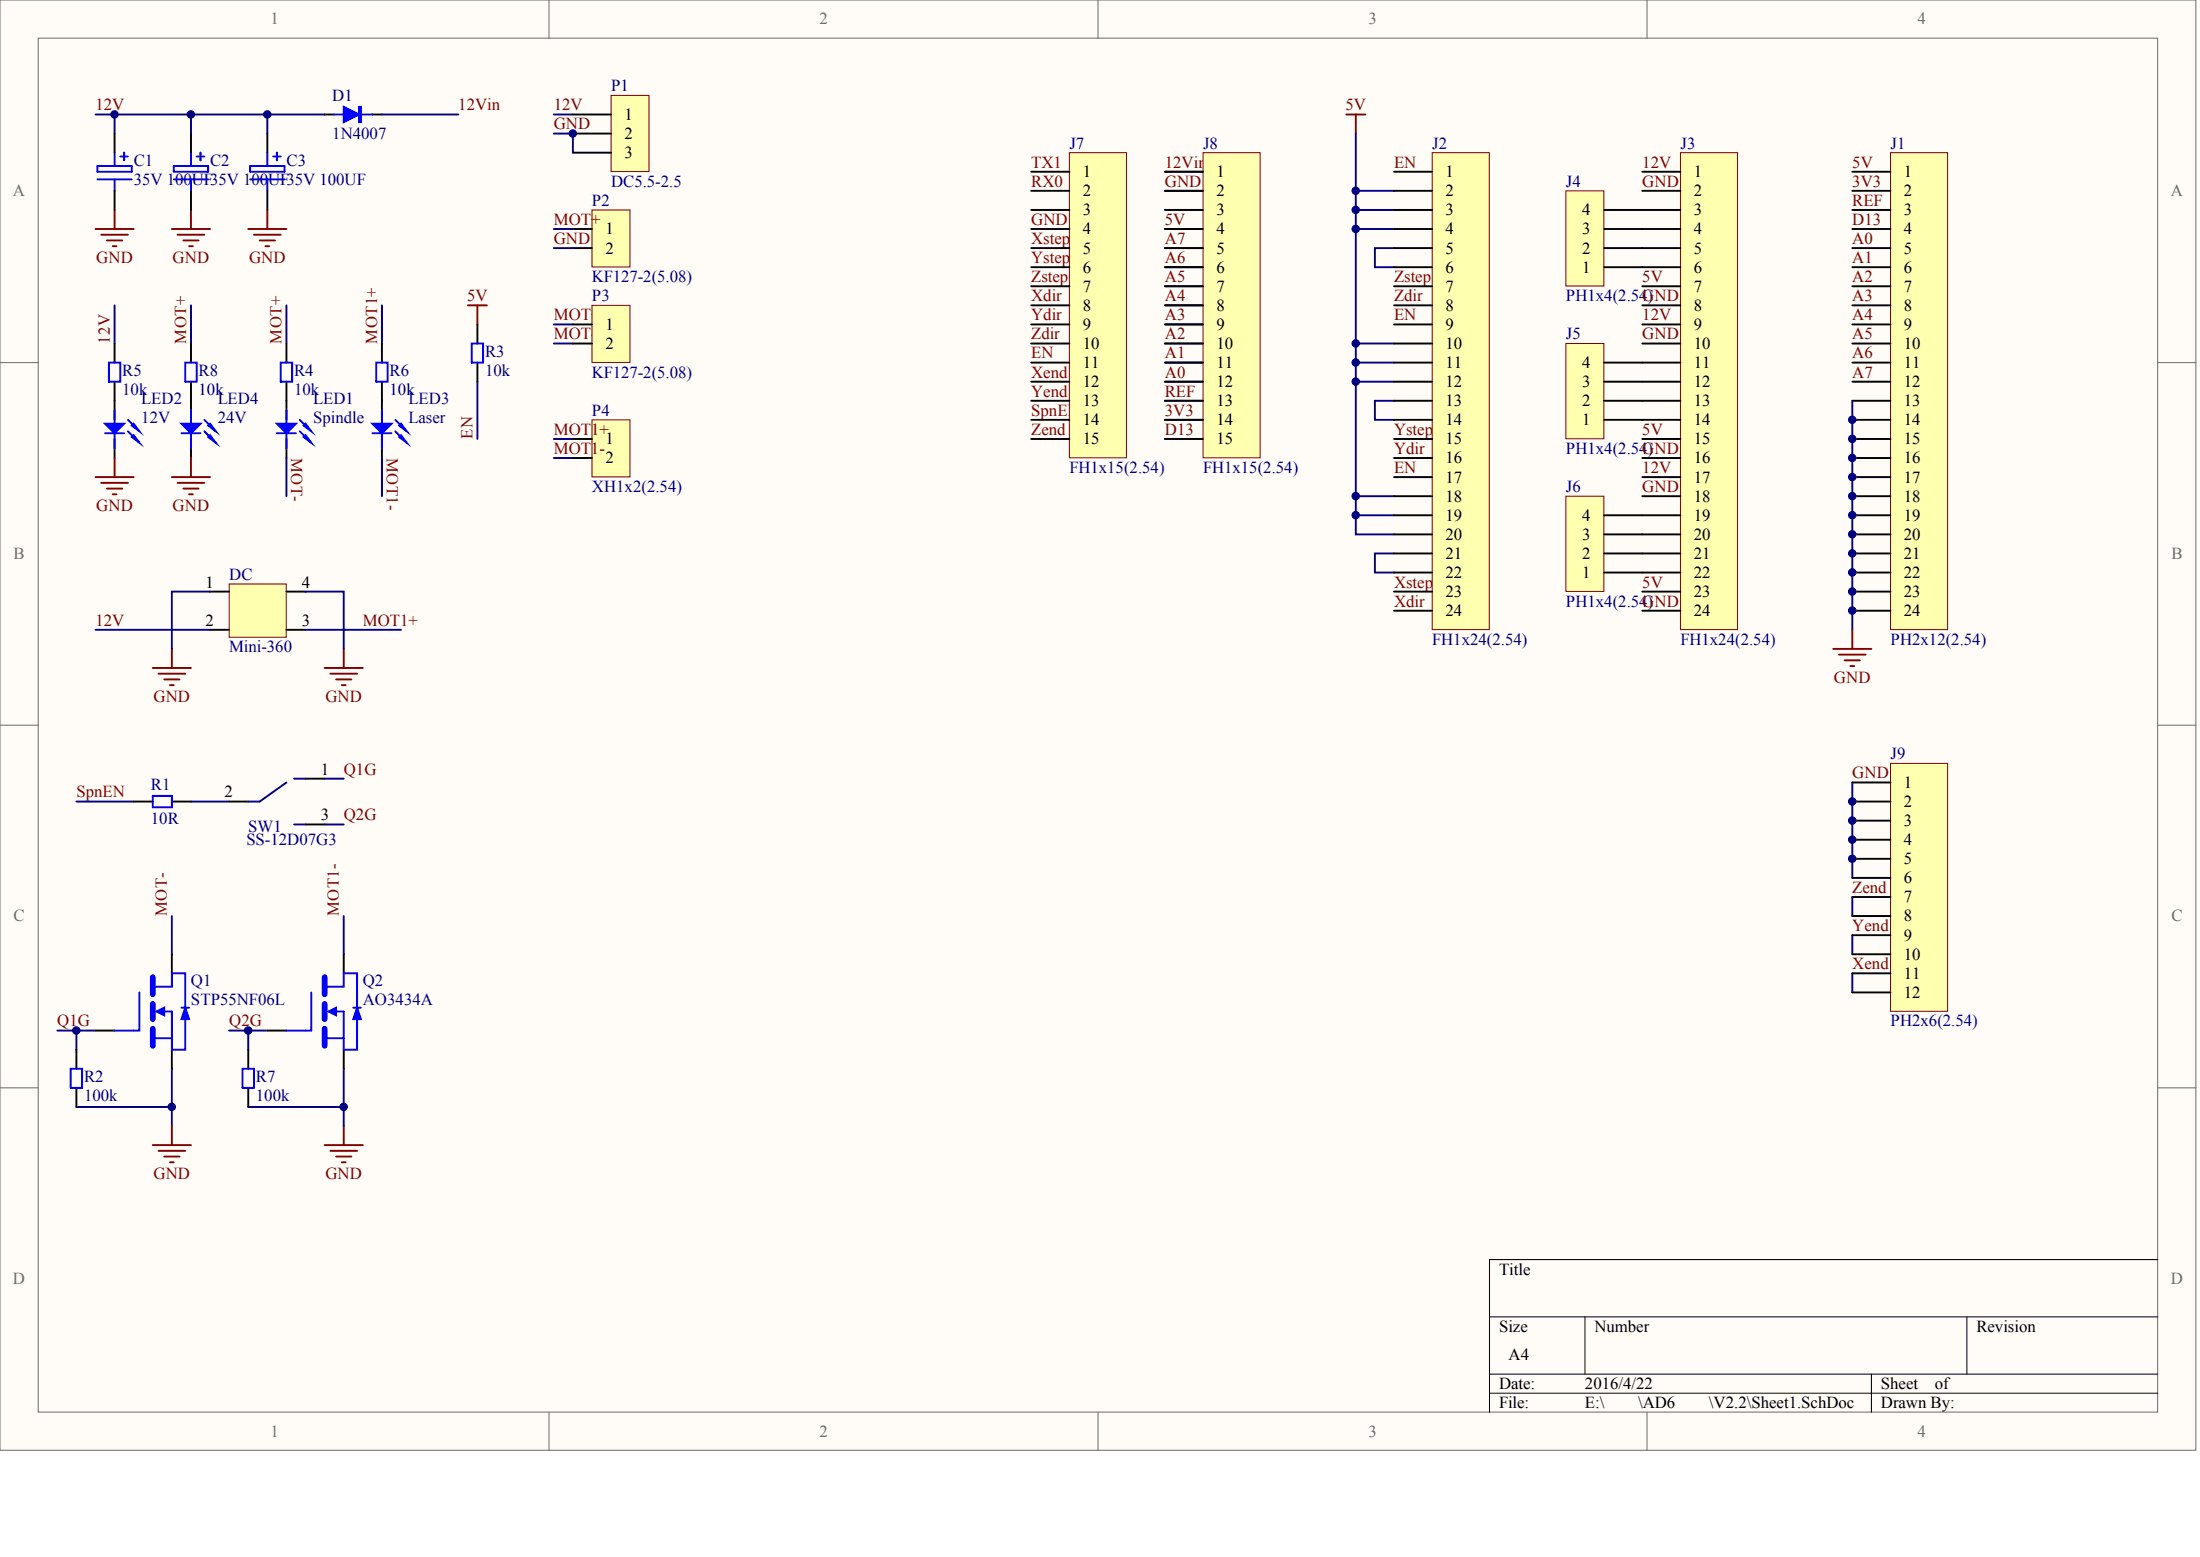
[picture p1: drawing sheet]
<svg xmlns="http://www.w3.org/2000/svg" width="840mm" height="594mm" viewBox="0 0 840 594" stroke-linecap="round" stroke-linejoin="round" font-family="sans-serif">
<g fill="#fffcf8" stroke="#696969" stroke-width=".38">
<path d="M0 0h838v553.4h-838z"/>
<path d="M14.6 14.6h808.8v524.2h-808.8z"/>
</g>
<path d="M209.5 0v14.6M419 0v14.6M628.6 0v14.6M0 138.4h14.6M823.5 138.4h14.6M0 276.7h14.6M823.5 276.7h14.6M0 415.1h14.6M823.5 415.1h14.6M209.5 538.9v14.5M419 538.9v14.5M628.6 538.9v14.5" fill="none" stroke="#696969" stroke-width=".38"/>
<path d="M823.5 480.6h-255.1v58.3M568.4 502.5h255.1M604.9 502.5v21.8M750.6 502.5v21.8M568.4 524.3h255.1M568.4 531.6h255.1M714.2 524.3v14.6" fill="none" stroke="#000" stroke-width=".38"/>
<path d="M225.9 80.1h14.5v21.8h-14.5z" fill="#ffffb0" stroke="#800000" stroke-width=".38"/>
<path d="M218.6 87.4h7.3M218.6 94.7h7.3" fill="none" stroke="#000" stroke-width=".73"/>
<path d="M597.6 72.8h14.5v36.4h-14.5z" fill="#ffffb0" stroke="#800000" stroke-width=".38"/>
<path d="M612.2 94.7h14.6M612.2 87.4h14.6M612.2 80.1h14.6M612.2 101.9h14.6" fill="none" stroke="#000" stroke-width=".73"/>
<path d="M597.6 131.1h14.5v36.3h-14.5z" fill="#ffffb0" stroke="#800000" stroke-width=".38"/>
<path d="M612.2 138.4h14.6M612.2 152.9h14.6M612.2 145.6h14.6M612.2 160.2h14.6" fill="none" stroke="#000" stroke-width=".73"/>
<path d="M597.6 189.3h14.5v36.4h-14.5z" fill="#ffffb0" stroke="#800000" stroke-width=".38"/>
<path d="M123.9 43.7h3.6M142.1 43.7h3.7M43.7 152.9v7.3M109.3 152.9v7.3M43.7 167.5v7.3M109.3 167.5v7.3M612.2 196.6h14.6M612.2 218.5h14.6M612.2 211.2h14.6M612.2 203.9h14.6" fill="none" stroke="#000" stroke-width=".73"/>
<g fill="none" stroke="#000080" stroke-width=".73">
<path d="M43.7 43.7v7.3M145.8 43.7h29.1M211.3 43.7h7.3M517.4 51v152.9h14.6M444.6 65.5h14.5M444.6 72.8h14.5M517.4 72.8h14.6M211.3 87.4h7.3M211.3 94.7h7.3M444.6 87.4h14.5M444.6 94.7h14.5M517.4 87.4h14.6"/>
<path d="M517.4 80.1h14.6M532 94.7h-7.3v7.2h7.3M43.7 116.5v14.6M109.3 116.5v14.6M444.6 101.9h14.5M444.6 109.2h14.5M444.6 116.5h14.5M211.3 123.8h7.3M211.3 131.1h7.3M444.6 123.8h14.5M444.6 131.1h14.5M444.6 138.4h14.5"/>
<path d="M517.4 131.1h14.6M517.4 138.4h14.6M182.2 145.6v21.9M444.6 145.6h14.5M444.6 152.9h14.5M517.4 145.6h14.6M532 152.9h-7.3v7.3h7.3M109.3 174.8v14.5M444.6 160.2h14.5M444.6 167.5h14.5M517.4 189.3h14.6M517.4 196.6h14.6"/>
<path d="M532 211.2h-7.3v7.3h7.3M706.9 298.6v36.4M29.2 305.8h21.8M706.9 342.3v7.2M706.9 356.8v7.3M706.9 371.4v7.3"/>
</g>
<g fill="none" stroke="#800000" stroke-width=".73">
<path d="M513.8 43.7h7.3M517.4 43.7v7.3M36.4 87.4h14.6M38.6 89.6h10.2M40.8 91.7h5.8M43 93.9h1.5M43.7 80.1v7.3M178.6 116.5h7.2M182.2 116.5v7.3M43.7 174.8v7.2M36.4 182h14.6M38.6 184.2h10.2"/>
<path d="M40.8 186.4h5.8M43 188.6h1.5"/>
</g>
<path d="M127.5 43.7h14.6M43.7 156.6v14.5M109.3 156.6v14.5M40.1 165.3h7.3M48.8 160.2l2.9 2.9M48.8 164.6l2.9 2.9M105.7 165.3h7.3M114.4 160.2l2.9 2.9M114.4 164.6l2.9 2.9" fill="none" stroke="#00f" stroke-width=".73"/>
<g fill="#00f" stroke="#00f" stroke-width=".73">
<path d="M105.7 161.7h7.3l-3.7 3.6z"/>
<path d="M115.9 162.4l.7-.7 2.2 2.9z"/>
<path d="M115.9 166.8l.7-.8 2.2 2.9z"/>
<path d="M40.1 161.7h7.3l-3.7 3.6z"/>
<path d="M50.3 162.4l.7-.7 2.2 2.9z"/>
<path d="M50.3 166.8l.7-.8 2.2 2.9z"/>
<path d="M131.2 40.8l5.8 2.9-5.8 2.9z"/>
<path d="M137 40.8h.7v5.8h-.7z" fill-rule="evenodd"/>
</g>
<path d="M225.9 116.5h14.5v21.8h-14.5z" fill="#ffffb0" stroke="#800000" stroke-width=".38"/>
<path d="M218.6 123.8h7.3M218.6 131.1h7.3" fill="none" stroke="#000" stroke-width=".73"/>
<path d="M211.3 167.5h7.3M211.3 174.8h7.3" fill="none" stroke="#000080" stroke-width=".73"/>
<path d="M225.9 160.2h14.5v21.8h-14.5z" fill="#ffffb0" stroke="#800000" stroke-width=".38"/>
<path d="M145.8 152.9v7.3M145.8 167.5v7.3M218.6 167.5h7.3M218.6 174.8h7.3" fill="none" stroke="#000" stroke-width=".73"/>
<path d="M58.3 436.9h14.6M60.5 439.1h10.2M65.6 429.6v7.3M123.9 436.9h14.6M126.1 439.1h10.2M131.2 429.6v7.3M62.7 441.3h5.8M64.9 443.5h1.4M128.3 441.3h5.8M130.5 443.5h1.4" fill="none" stroke="#800000" stroke-width=".73"/>
<path d="M145.8 116.5v14.6M145.8 174.8v14.5M72.9 305.8h14.6M65.6 349.5v14.6M131.2 349.5v14.6M21.9 393.2h14.5M87.5 393.2h14.5M65.6 407.8v21.8M131.2 407.8v21.8" fill="none" stroke="#000080" stroke-width=".73"/>
<path d="M145.8 156.6v14.5M142.1 165.3h7.3M150.9 160.2l2.9 2.9M150.9 164.6l2.9 2.9" fill="none" stroke="#00f" stroke-width=".73"/>
<g fill="#00f" stroke="#00f" stroke-width=".73">
<path d="M142.1 161.7h7.3l-3.6 3.6z"/>
<path d="M152.3 162.4l.7-.7 2.2 2.9z"/>
<path d="M152.3 166.8l.7-.8 2.2 2.9z"/>
</g>
<path d="M87.5 222.8h21.7v20.3h-21.7z" fill="#ffffb0" stroke="#800000" stroke-width=".38"/>
<g fill="none" stroke="#000" stroke-width=".73">
<path d="M43.7 51v7.3M72.9 51v7.3M102 51v7.3M43.7 72.8v7.3M72.9 72.8v7.3M102 72.8v7.3M72.9 152.9v7.3M72.9 167.5v7.3M80.2 225.7h7.3M109.3 225.7h7.3M80.2 240.3h7.3M109.3 240.3h7.3"/>
<path d="M116.6 297.1h7.3M87.5 305.8h7.2M116.6 314.6h7.3M65.6 364.1v7.3M131.2 364.1v7.3M36.4 393.2h7.3M102 393.2h7.3M65.6 400.5v7.3M131.2 400.5v7.3"/>
</g>
<g fill="none" stroke="#000080" stroke-width=".73">
<path d="M36.4 43.7h87.5M72.9 43.7v7.3M102 43.7v7.3M72.9 116.5v14.6M706.9 152.9v87.4M80.2 225.7h-14.6v21.9M116.6 225.7h14.6v21.9M36.4 240.3h43.8M116.6 240.3h36.4M109.3 298.6l-10.2 7.2M123.9 297.1h7.3M123.9 314.6h7.3"/>
<path d="M29.2 393.2v7.3M94.7 393.2v7.3M29.2 422.4h36.4M94.7 422.4h36.5"/>
</g>
<g fill="none" stroke="#800000" stroke-width=".73">
<path d="M65.6 87.4h14.6M67.8 89.6h10.2M70 91.7h5.8M72.1 93.9h1.5M72.9 80.1v7.3M94.7 87.4h14.6M96.9 89.6h10.2M99.1 91.7h5.8M101.3 93.9h1.5M102 80.1v7.3M72.9 174.8v7.2M65.6 182h14.6"/>
<path d="M67.8 184.2h10.2M70 186.4h5.8M72.1 188.6h1.5M58.3 254.9h14.6M60.5 257.1h10.2M62.7 259.2h5.8M65.6 247.6v7.3M123.9 254.9h14.6M126.1 257.1h10.2M128.3 259.2h5.8M131.2 247.6v7.3M699.6 247.6h14.6"/>
<path d="M701.8 249.8h10.2M704 252h5.8M706.2 254.1h1.4M706.9 240.3v7.3M64.9 261.4h1.4M130.5 261.4h1.4"/>
</g>
<g fill="none" stroke="#00f" stroke-width=".73">
<path d="M43.7 58.3v5M45.9 59.7h2.9M47.4 58.3v2.9M72.9 58.3v5M75.1 59.7h2.9M76.5 58.3v2.9M102 58.3v5M104.2 59.7h2.9M105.7 58.3v2.9M37.2 63.3h13.1v2.2h-13.1zM37.2 68.4h13.1M43.7 68.4v4.4"/>
<path d="M66.3 68.4h13.1M66.3 63.3h13.1v2.2h-13.1zM72.9 68.4v4.4M95.5 68.4h13.1M95.5 63.3h13.1v2.2h-13.1zM102 68.4v4.4M72.9 156.6v14.5M69.2 165.3h7.3M78 160.2l2.9 2.9M78 164.6l2.9 2.9M53.2 378.7v14.5h-9.5M58.3 376.5h7.3v-5.1h5.1v29.1h-5.1v-14.6h-5.8"/>
<path d="M118.8 378.7v14.5h-9.5M123.9 376.5h7.3v-5.1h5.1v29.1h-5.1v-14.6h-5.8M59 396.1h6.6M69.2 384.5h2.9M124.6 396.1h6.6M134.8 384.5h2.9"/>
</g>
<path d="M58.3 372.8v6.6M123.9 372.8v6.6M58.3 383v5.9M58.3 392.5v6.5M123.9 383v5.9M123.9 392.5v6.5" fill="none" stroke="#00f" stroke-width="2.2"/>
<g fill="#00f" stroke="#00f" stroke-width=".73">
<path d="M125.4 385.9l2.9-1.4v2.9z"/>
<path d="M136.3 384.5l1.4 4.4h-2.9z"/>
<path d="M69.2 161.7h7.3l-3.6 3.6z"/>
<path d="M79.4 162.4l.8-.7 2.2 2.9z"/>
<path d="M79.4 166.8l.8-.8 2.2 2.9z"/>
<path d="M59.8 385.9l2.9-1.4v2.9z"/>
<path d="M70.7 384.5l1.4 4.4h-2.9z"/>
</g>
<path d="M112.2 297.1h4.4M94.7 305.8h4.4M112.2 314.6h4.4" fill="none" stroke="#0c0087" stroke-width=".73"/>
<path d="M721.5 58.3h21.8v181.9h-21.8z" fill="#ffffb0" stroke="#800000" stroke-width=".38"/>
<g fill="none" stroke="#000" stroke-width=".73">
<path d="M706.9 65.5h14.6M706.9 72.8h14.6M706.9 80.1h14.6M706.9 87.4h14.6M706.9 94.7h14.6M706.9 101.9h14.6M706.9 109.2h14.6M706.9 116.5h14.6M706.9 123.8h14.6M706.9 131.1h14.6M706.9 138.4h14.6M706.9 145.6h14.6"/>
<path d="M706.9 152.9h14.6M706.9 160.2h14.6M706.9 167.5h14.6M706.9 174.8h14.6M706.9 182h14.6M706.9 189.3h14.6M706.9 196.6h14.6M706.9 203.9h14.6M706.9 211.2h14.6M706.9 218.5h14.6M706.9 225.7h14.6M706.9 233h14.6"/>
</g>
<path d="M546.6 58.3h21.8v181.9h-21.8z" fill="#ffffb0" stroke="#800000" stroke-width=".38"/>
<g fill="none" stroke="#000" stroke-width=".73">
<path d="M532 65.5h14.6M532 72.8h14.6M532 80.1h14.6M532 87.4h14.6M532 94.7h14.6M532 101.9h14.6M532 109.2h14.6M532 116.5h14.6M532 123.8h14.6M532 131.1h14.6M532 138.4h14.6M532 145.6h14.6"/>
<path d="M532 152.9h14.6M532 160.2h14.6M532 167.5h14.6M532 174.8h14.6M532 182h14.6M532 189.3h14.6M532 196.6h14.6M532 203.9h14.6M532 211.2h14.6M532 218.5h14.6M532 225.7h14.6M532 233h14.6"/>
</g>
<path d="M641.3 58.3h21.8v181.9h-21.8z" fill="#ffffb0" stroke="#800000" stroke-width=".38"/>
<g fill="none" stroke="#000" stroke-width=".73">
<path d="M626.8 65.5h14.5M626.8 72.8h14.5M626.8 80.1h14.5M626.8 87.4h14.5M626.8 94.7h14.5M626.8 101.9h14.5M626.8 109.2h14.5M626.8 116.5h14.5M626.8 123.8h14.5M626.8 131.1h14.5M626.8 138.4h14.5M626.8 145.6h14.5"/>
<path d="M626.8 152.9h14.5M626.8 160.2h14.5M626.8 167.5h14.5M626.8 174.8h14.5M626.8 182h14.5M626.8 189.3h14.5M626.8 196.6h14.5M626.8 203.9h14.5M626.8 211.2h14.5M626.8 218.5h14.5M626.8 225.7h14.5M626.8 233h14.5"/>
</g>
<path d="M408.1 58.3h21.8v116.4h-21.8z" fill="#ffffb0" stroke="#800000" stroke-width=".38"/>
<g fill="none" stroke="#000" stroke-width=".73">
<path d="M393.5 65.5h14.6M393.5 72.8h14.6M393.5 80.1h14.6M393.5 87.4h14.6M393.5 94.7h14.6M393.5 101.9h14.6M393.5 109.2h14.6M393.5 116.5h14.6M393.5 123.8h14.6M393.5 131.1h14.6M393.5 138.4h14.6M393.5 145.6h14.6"/>
<path d="M393.5 152.9h14.6M393.5 160.2h14.6M393.5 167.5h14.6"/>
</g>
<path d="M459.1 58.3h21.8v116.4h-21.8z" fill="#ffffb0" stroke="#800000" stroke-width=".38"/>
<g fill="none" stroke="#000" stroke-width=".73">
<path d="M444.6 65.5h14.5M444.6 72.8h14.5M444.6 80.1h14.5M444.6 87.4h14.5M444.6 94.7h14.5M444.6 101.9h14.5M444.6 109.2h14.5M444.6 116.5h14.5M444.6 123.8h14.5M444.6 131.1h14.5M444.6 138.4h14.5M444.6 145.6h14.5"/>
<path d="M444.6 152.9h14.5M444.6 160.2h14.5M444.6 167.5h14.5"/>
</g>
<path d="M721.5 291.3h21.8v94.6h-21.8z" fill="#ffffb0" stroke="#800000" stroke-width=".38"/>
<g fill="none" stroke="#000" stroke-width=".73">
<path d="M43.7 131.1v7.3M72.9 131.1v7.3M109.3 131.1v7.3M145.8 131.1v7.3M182.2 123.8v7.3M182.2 138.4v7.2M43.7 145.6v7.3M72.9 145.6v7.3M109.3 145.6v7.3M145.8 145.6v7.3M706.9 298.6h14.6M51 305.8h7.3"/>
<path d="M65.6 305.8h7.3M706.9 305.8h14.6M706.9 313.1h14.6M706.9 320.4h14.6M706.9 327.7h14.6M706.9 335h14.6M706.9 342.3h14.6M706.9 349.5h14.6M706.9 356.8h14.6M706.9 364.1h14.6M706.9 371.4h14.6M706.9 378.7h14.6"/>
<path d="M29.2 400.5v7.3M29.2 415.1v7.3M94.7 400.5v7.3M94.7 415.1v7.3"/>
</g>
<path d="M41.5 138.4h4.4v7.2h-4.4zM70.7 138.4h4.4v7.2h-4.4zM107.1 138.4h4.4v7.2h-4.4zM143.6 138.4h4.3v7.2h-4.3zM180 131.1h4.4v7.3h-4.4zM58.3 303.7h7.3v4.3h-7.3zM27 407.8h4.3v7.3h-4.3zM92.6 407.8h4.3v7.3h-4.3z" fill="none" stroke="#00f" stroke-width=".73"/>
<path d="M233.2 36.4h14.5v29.1h-14.5z" fill="#ffffb0" stroke="#800000" stroke-width=".38"/>
<path d="M218.6 43.7h14.6M218.6 51h14.6M218.6 58.3h14.6" fill="none" stroke="#000" stroke-width=".73"/>
<path d="M211.3 51h7.3v7.3" fill="none" stroke="#000080" stroke-width=".73"/>
<g fill="#000080" stroke="#000080" stroke-width=".38">
<circle cx="29.1" cy="393.2" r="1.42"/>
<circle cx="43.7" cy="43.7" r="1.42"/>
<circle cx="65.6" cy="422.3" r="1.42"/>
<circle cx="72.8" cy="43.7" r="1.42"/>
<circle cx="94.7" cy="393.2" r="1.42"/>
<circle cx="102" cy="43.7" r="1.42"/>
<circle cx="131.1" cy="422.3" r="1.42"/>
<circle cx="218.6" cy="50.9" r="1.42"/>
<circle cx="517.4" cy="196.6" r="1.42"/>
<circle cx="517.4" cy="189.3" r="1.42"/>
<circle cx="517.4" cy="145.6" r="1.42"/>
<circle cx="517.4" cy="138.3" r="1.42"/>
<circle cx="517.4" cy="131" r="1.42"/>
<circle cx="517.4" cy="87.3" r="1.42"/>
<circle cx="517.4" cy="80.1" r="1.42"/>
<circle cx="517.4" cy="72.8" r="1.42"/>
<circle cx="706.9" cy="327.6" r="1.42"/>
<circle cx="706.9" cy="320.4" r="1.42"/>
<circle cx="706.9" cy="313.1" r="1.42"/>
<circle cx="706.9" cy="305.8" r="1.42"/>
<circle cx="706.9" cy="233" r="1.42"/>
<circle cx="706.9" cy="225.7" r="1.42"/>
<circle cx="706.9" cy="218.4" r="1.42"/>
<circle cx="706.9" cy="211.1" r="1.42"/>
<circle cx="706.9" cy="203.9" r="1.42"/>
<circle cx="706.9" cy="196.6" r="1.42"/>
<circle cx="706.9" cy="189.3" r="1.42"/>
<circle cx="706.9" cy="182" r="1.42"/>
<circle cx="706.9" cy="174.7" r="1.42"/>
<circle cx="706.9" cy="167.4" r="1.42"/>
<circle cx="706.9" cy="160.2" r="1.42"/>
</g>
<g font-size="6.4" fill="#696969">
<text x="103.2" y="9.3">1</text>
<text x="312.7" y="9.3">2</text>
<text x="522.2" y="9.3">3</text>
<text x="731.8" y="9.3">4</text>
<text x="5" y="74.9">A</text>
<text x="828.5" y="74.9">A</text>
<text x="5.2" y="213.2">B</text>
<text x="828.7" y="213.2">B</text>
<text x="5.2" y="351.6">C</text>
<text x="828.7" y="351.6">C</text>
<text x="5" y="490">D</text>
<text x="828.5" y="490">D</text>
<text x="103.2" y="548.2">1</text>
<text x="312.7" y="548.2">2</text>
<text x="522.2" y="548.2">3</text>
<text x="731.8" y="548.2">4</text>
</g>
<g font-size="6.4" fill="#000080">
<text x="233.2" y="34.8">P1</text>
<text x="126.8" y="38.5">D1</text>
<text x="126.8" y="53">1N4007</text>
<text x="408.1" y="56.7">J7</text>
<text x="459.1" y="56.7">J8</text>
<text x="546.6" y="56.7">J2</text>
<text x="641.3" y="56.7">J3</text>
<text x="721.5" y="56.7">J1</text>
<text x="51" y="63.2">C1</text>
<text x="80.2" y="63.2">C2</text>
<text x="109.3" y="63.2">C3</text>
<text x="51" y="70.5">35V 100UF35V 100UF35V 100UF</text>
<text x="233.2" y="71.2">DC5.5-2.5</text>
<text x="597.6" y="71.2">J4</text>
<text x="225.9" y="78.5">P2</text>
<text x="225.9" y="107.7">KF127-2(5.08)</text>
<text x="225.9" y="114.9">P3</text>
<text x="597.6" y="114.9">PH1x4(2.54)</text>
<text x="597.6" y="129.5">J5</text>
<text x="185.1" y="136.1">R3</text>
<text x="46.6" y="143.3">R5</text>
<text x="75.8" y="143.3">R8</text>
<text x="112.2" y="143.3">R4</text>
<text x="148.7" y="143.3">R6</text>
<text x="185.1" y="143.3">10k</text>
<text x="225.9" y="144.1">KF127-2(5.08)</text>
<text x="46.6" y="150.6">10k</text>
<text x="53.9" y="154.3">LED2</text>
<text x="75.8" y="150.6">10k</text>
<text x="83.1" y="154.3">LED4</text>
<text x="112.2" y="150.6">10k</text>
<text x="119.5" y="154.3">LED1</text>
<text x="148.7" y="150.6">10k</text>
<text x="156" y="154.3">LED3</text>
<text x="53.9" y="161.5">12V</text>
<text x="83.1" y="161.5">24V</text>
<text x="119.5" y="161.5">Spindle</text>
<text x="156" y="161.5">Laser</text>
<text x="225.9" y="158.6">P4</text>
<text x="597.6" y="173.2">PH1x4(2.54)</text>
<text x="408.1" y="180.5">FH1x15(2.54)</text>
<text x="459.1" y="180.5">FH1x15(2.54)</text>
<text x="225.9" y="187.8">XH1x2(2.54)</text>
<text x="597.6" y="187.8">J6</text>
<text x="87.5" y="221.3">DC</text>
<text x="597.6" y="231.4">PH1x4(2.54)</text>
<text x="87.5" y="248.9">Mini-360</text>
<text x="546.6" y="246">FH1x24(2.54)</text>
<text x="641.3" y="246">FH1x24(2.54)</text>
<text x="721.5" y="246">PH2x12(2.54)</text>
<text x="721.5" y="289.7">J9</text>
<text x="57.6" y="301.4">R1</text>
<text x="57.6" y="314.5">10R</text>
<text x="94.7" y="317.4">SW1</text>
<text x="94" y="322.5">SS-12D07G3</text>
<text x="72.9" y="376.4">Q1</text>
<text x="138.5" y="376.4">Q2</text>
<text x="72.9" y="383.6">STP55NF06L</text>
<text x="138.5" y="383.6">AO3434A</text>
<text x="721.5" y="391.7">PH2x6(2.54)</text>
<text x="32.1" y="412.8">R2</text>
<text x="97.7" y="412.8">R7</text>
<text x="32.1" y="420.1">100k</text>
<text x="97.7" y="420.1">100k</text>
</g>
<g font-size="6.4" fill="#800000">
<text x="36.4" y="42.1">12V</text>
<text x="174.9" y="42.1">12Vin</text>
<text x="211.3" y="42.1">12V</text>
<text x="513.5" y="42.1">5V</text>
<text x="211.3" y="49.4">GND</text>
<text x="393.5" y="64">TX1</text>
<text x="444.6" y="64">12Vin</text>
<text x="532" y="64">EN</text>
<text x="626.8" y="64">12V</text>
<text x="706.9" y="64">5V</text>
<text x="393.5" y="71.2">RX0</text>
<text x="444.6" y="71.2">GND</text>
<text x="626.8" y="71.2">GND</text>
<text x="706.9" y="71.2">3V3</text>
<text x="706.9" y="78.5">REF</text>
<text x="211.3" y="85.8">MOT+</text>
<text x="393.5" y="85.8">GND</text>
<text x="444.6" y="85.8">5V</text>
<text x="706.9" y="85.8">D13</text>
<text x="211.3" y="93.1">GND</text>
<text x="393.5" y="93.1">Xstep</text>
<text x="444.6" y="93.1">A7</text>
<text x="706.9" y="93.1">A0</text>
<text x="36.7" y="100.4">GND</text>
<text x="65.9" y="100.4">GND</text>
<text x="95" y="100.4">GND</text>
<text x="393.5" y="100.4">Ystep</text>
<text x="444.6" y="100.4">A6</text>
<text x="706.9" y="100.4">A1</text>
<text x="393.5" y="107.7">Zstep</text>
<text x="444.6" y="107.7">A5</text>
<text x="532" y="107.7">Zstep</text>
<text x="626.8" y="107.7">5V</text>
<text x="706.9" y="107.7">A2</text>
<text x="178.3" y="114.9">5V</text>
<text x="393.5" y="114.9">Xdir</text>
<text x="444.6" y="114.9">A4</text>
<text x="532" y="114.9">Zdir</text>
<text x="626.8" y="114.9">GND</text>
<text x="706.9" y="114.9">A3</text>
<text x="211.3" y="122.2">MOT+</text>
<text x="393.5" y="122.2">Ydir</text>
<text x="444.6" y="122.2">A3</text>
<text x="532" y="122.2">EN</text>
<text x="626.8" y="122.2">12V</text>
<text x="706.9" y="122.2">A4</text>
<text x="211.3" y="129.5">MOT-</text>
<text x="393.5" y="129.5">Zdir</text>
<text x="444.6" y="129.5">A2</text>
<text x="626.8" y="129.5">GND</text>
<text x="706.9" y="129.5">A5</text>
<text x="393.5" y="136.8">EN</text>
<text x="444.6" y="136.8">A1</text>
<text x="706.9" y="136.8">A6</text>
<text x="393.5" y="144.1">Xend</text>
<text x="444.6" y="144.1">A0</text>
<text x="706.9" y="144.1">A7</text>
<text x="393.5" y="151.3">Yend</text>
<text x="444.6" y="151.3">REF</text>
<text x="393.5" y="158.6">SpnEN</text>
<text x="444.6" y="158.6">3V3</text>
<text x="211.3" y="165.9">MOT1+</text>
<text x="393.5" y="165.9">Zend</text>
<text x="444.6" y="165.9">D13</text>
<text x="532" y="165.9">Ystep</text>
<text x="626.8" y="165.9">5V</text>
<text x="211.3" y="173.2">MOT1-</text>
<text x="532" y="173.2">Ydir</text>
<text x="626.8" y="173.2">GND</text>
<text x="532" y="180.5">EN</text>
<text x="626.8" y="180.5">12V</text>
<text x="626.8" y="187.8">GND</text>
<text x="36.7" y="195">GND</text>
<text x="65.9" y="195">GND</text>
<text x="532" y="224.2">Xstep</text>
<text x="626.8" y="224.2">5V</text>
<text x="532" y="231.4">Xdir</text>
<text x="626.8" y="231.4">GND</text>
<text x="36.4" y="238.7">12V</text>
<text x="138.5" y="238.7">MOT1+</text>
<text x="699.9" y="260.6">GND</text>
<text x="58.6" y="267.9">GND</text>
<text x="124.2" y="267.9">GND</text>
<text x="131.2" y="295.5">Q1G</text>
<text x="706.9" y="297">GND</text>
<text x="29.2" y="304.3">SpnEN</text>
<text x="131.2" y="313">Q2G</text>
<text x="706.9" y="340.7">Zend</text>
<text x="706.9" y="355.2">Yend</text>
<text x="706.9" y="369.8">Xend</text>
<text x="21.9" y="391.7">Q1G</text>
<text x="87.5" y="391.7">Q2G</text>
<text x="58.6" y="449.9">GND</text>
<text x="124.2" y="449.9">GND</text>
</g>
<g font-size="6.4">
<text x="238.3" y="45.8">1</text>
<text x="238.3" y="53">2</text>
<text x="238.3" y="60.3">3</text>
<text x="413.2" y="67.6">1</text>
<text x="464.2" y="67.6">1</text>
<text x="551.7" y="67.6">1</text>
<text x="646.4" y="67.6">1</text>
<text x="726.6" y="67.6">1</text>
<text x="413.2" y="74.9">2</text>
<text x="464.2" y="74.9">2</text>
<text x="551.7" y="74.9">2</text>
<text x="646.4" y="74.9">2</text>
<text x="726.6" y="74.9">2</text>
<text x="413.2" y="82.2">3</text>
<text x="464.2" y="82.2">3</text>
<text x="551.7" y="82.2">3</text>
<text x="603.9" y="82.2">4</text>
<text x="646.4" y="82.2">3</text>
<text x="726.6" y="82.2">3</text>
<text x="231" y="89.4">1</text>
<text x="413.2" y="89.4">4</text>
<text x="464.2" y="89.4">4</text>
<text x="551.7" y="89.4">4</text>
<text x="603.9" y="89.4">3</text>
<text x="646.4" y="89.4">4</text>
<text x="726.6" y="89.4">4</text>
<text x="231" y="96.7">2</text>
<text x="413.2" y="96.7">5</text>
<text x="464.2" y="96.7">5</text>
<text x="551.7" y="96.7">5</text>
<text x="603.9" y="96.7">2</text>
<text x="646.4" y="96.7">5</text>
<text x="726.6" y="96.7">5</text>
<text x="413.2" y="104">6</text>
<text x="464.2" y="104">6</text>
<text x="551.7" y="104">6</text>
<text x="603.9" y="104">1</text>
<text x="646.4" y="104">6</text>
<text x="726.6" y="104">6</text>
<text x="413.2" y="111.3">7</text>
<text x="464.2" y="111.3">7</text>
<text x="551.7" y="111.3">7</text>
<text x="646.4" y="111.3">7</text>
<text x="726.6" y="111.3">7</text>
<text x="413.2" y="118.6">8</text>
<text x="464.2" y="118.6">8</text>
<text x="551.7" y="118.6">8</text>
<text x="646.4" y="118.6">8</text>
<text x="726.6" y="118.6">8</text>
<text x="231" y="125.9">1</text>
<text x="413.2" y="125.9">9</text>
<text x="464.2" y="125.9">9</text>
<text x="551.7" y="125.9">9</text>
<text x="646.4" y="125.9">9</text>
<text x="726.6" y="125.9">9</text>
<text x="231" y="133.1">2</text>
<text x="413.2" y="133.1">10</text>
<text x="464.2" y="133.1">10</text>
<text x="551.7" y="133.1">10</text>
<text x="646.4" y="133.1">10</text>
<text x="726.6" y="133.1">10</text>
<text x="413.2" y="140.4">11</text>
<text x="464.2" y="140.4">11</text>
<text x="551.7" y="140.4">11</text>
<text x="603.9" y="140.4">4</text>
<text x="646.4" y="140.4">11</text>
<text x="726.6" y="140.4">11</text>
<text x="413.2" y="147.7">12</text>
<text x="464.2" y="147.7">12</text>
<text x="551.7" y="147.7">12</text>
<text x="603.9" y="147.7">3</text>
<text x="646.4" y="147.7">12</text>
<text x="726.6" y="147.7">12</text>
<text x="413.2" y="155">13</text>
<text x="464.2" y="155">13</text>
<text x="551.7" y="155">13</text>
<text x="603.9" y="155">2</text>
<text x="646.4" y="155">13</text>
<text x="726.6" y="155">13</text>
<text x="413.2" y="162.3">14</text>
<text x="464.2" y="162.3">14</text>
<text x="551.7" y="162.3">14</text>
<text x="603.9" y="162.3">1</text>
<text x="646.4" y="162.3">14</text>
<text x="726.6" y="162.3">14</text>
<text x="231" y="169.6">1</text>
<text x="413.2" y="169.6">15</text>
<text x="464.2" y="169.6">15</text>
<text x="551.7" y="169.6">15</text>
<text x="646.4" y="169.6">15</text>
<text x="726.6" y="169.6">15</text>
<text x="231" y="176.8">2</text>
<text x="551.7" y="176.8">16</text>
<text x="646.4" y="176.8">16</text>
<text x="726.6" y="176.8">16</text>
<text x="551.7" y="184.1">17</text>
<text x="646.4" y="184.1">17</text>
<text x="726.6" y="184.1">17</text>
<text x="551.7" y="191.4">18</text>
<text x="646.4" y="191.4">18</text>
<text x="726.6" y="191.4">18</text>
<text x="551.7" y="198.7">19</text>
<text x="603.9" y="198.7">4</text>
<text x="646.4" y="198.7">19</text>
<text x="726.6" y="198.7">19</text>
<text x="551.7" y="206">20</text>
<text x="603.9" y="206">3</text>
<text x="646.4" y="206">20</text>
<text x="726.6" y="206">20</text>
<text x="551.7" y="213.2">21</text>
<text x="603.9" y="213.2">2</text>
<text x="646.4" y="213.2">21</text>
<text x="726.6" y="213.2">21</text>
<text x="551.7" y="220.5">22</text>
<text x="603.9" y="220.5">1</text>
<text x="646.4" y="220.5">22</text>
<text x="726.6" y="220.5">22</text>
<text x="78.4" y="224.2">1</text>
<text x="115.1" y="224.2">4</text>
<text x="551.7" y="227.8">23</text>
<text x="646.4" y="227.8">23</text>
<text x="726.6" y="227.8">23</text>
<text x="78.4" y="238.7">2</text>
<text x="115.1" y="238.7">3</text>
<text x="551.7" y="235.1">24</text>
<text x="646.4" y="235.1">24</text>
<text x="726.6" y="235.1">24</text>
<text x="122.4" y="295.5">1</text>
<text x="85.7" y="304.3">2</text>
<text x="726.6" y="300.6">1</text>
<text x="726.6" y="307.9">2</text>
<text x="122.4" y="313">3</text>
<text x="726.6" y="315.2">3</text>
<text x="726.6" y="322.5">4</text>
<text x="726.6" y="329.8">5</text>
<text x="726.6" y="337">6</text>
<text x="726.6" y="344.3">7</text>
<text x="726.6" y="351.6">8</text>
<text x="726.6" y="358.9">9</text>
<text x="726.6" y="366.2">10</text>
<text x="726.6" y="373.4">11</text>
<text x="726.6" y="380.7">12</text>
<text x="572.1" y="486.3">Title</text>
<text x="572.1" y="508.2">Size</text>
<text x="608.5" y="508.2">Number</text>
<text x="754.3" y="508.2">Revision</text>
<text x="575.7" y="519.1">A4</text>
<text x="572.1" y="530">Date:</text>
<text x="604.9" y="530">2016/4/22</text>
<text x="717.8" y="530">Sheet</text>
<text x="738.4" y="530">of</text>
<text x="572.1" y="537.3">File:</text>
<text x="604.9" y="537.3">E:\</text>
<text x="625.1" y="537.3">\AD6</text>
<text x="652.2" y="537.3">\V2.2\Sheet1.SchDoc</text>
<text x="717.8" y="537.3">Drawn By:</text>
</g>
<g font-size="6.3" fill="#800000">
<text x="41.9" y="131.1" transform="rotate(-90 41.9 131.1)">12V</text>
<text x="71" y="131.1" transform="rotate(-90 71 131.1)">MOT+</text>
<text x="107.5" y="131.1" transform="rotate(-90 107.5 131.1)">MOT+</text>
<text x="143.9" y="131.1" transform="rotate(-90 143.9 131.1)">MOT1+</text>
<text x="180.3" y="167.5" transform="rotate(-90 180.3 167.5)">EN</text>
<text x="111.2" y="174.8" transform="rotate(90 111.2 174.8)">MOT-</text>
<text x="147.6" y="174.8" transform="rotate(90 147.6 174.8)">MOT1-</text>
<text x="63.7" y="349.5" transform="rotate(-90 63.7 349.5)">MOT-</text>
<text x="129.3" y="349.5" transform="rotate(-90 129.3 349.5)">MOT1-</text>
</g>
</svg>
